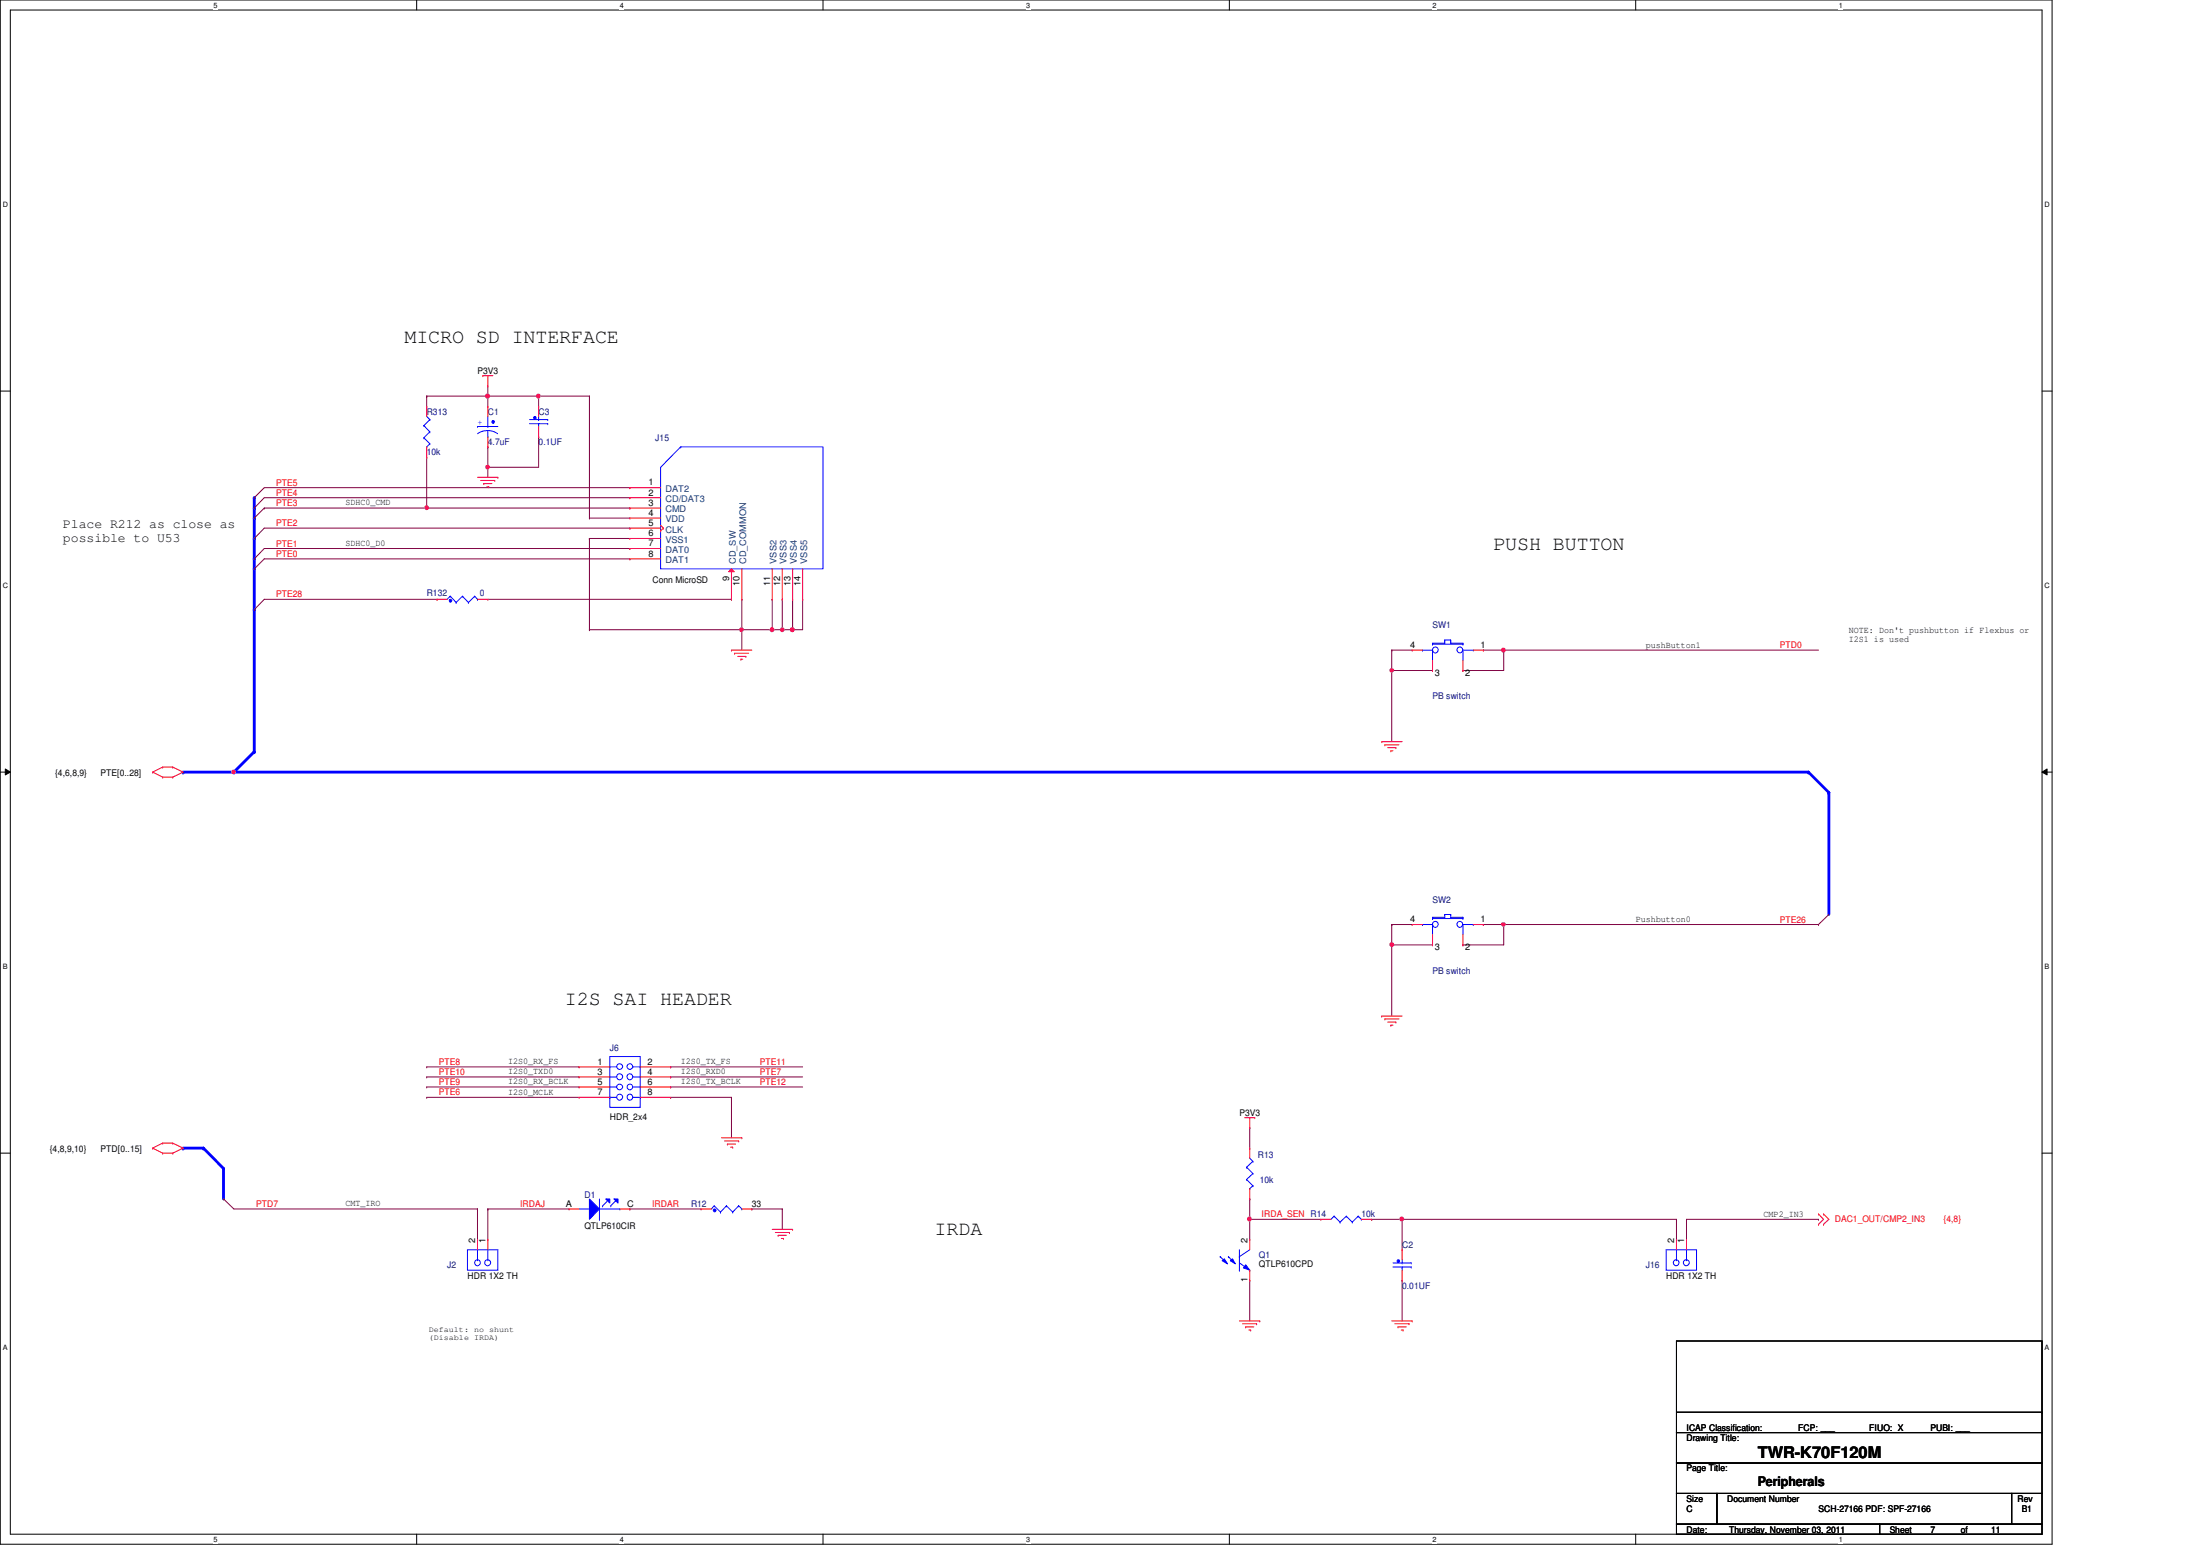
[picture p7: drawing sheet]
<svg xmlns="http://www.w3.org/2000/svg" width="297mm" height="210mm" viewBox="0 0 297 210" stroke-linecap="round" stroke-linejoin="round" font-family="sans-serif">
<path d="M0 0h277.1v208.4h-277.1zM1.4 1.4h274.3v205.7h-274.3z" fill="none" stroke="#000" stroke-width=".14"/>
<g fill="#fff">
<path d="M28.8 .1h.6v1.1h-.6z"/>
<path d="M28.8 207.2h.6v1.1h-.6z"/>
</g>
<path d="M56.3 0v1.4M56.3 207.1v1.3" fill="none" stroke="#000" stroke-width=".14"/>
<g fill="#fff">
<path d="M83.7 .1h.5v1.1h-.5z"/>
<path d="M83.7 207.2h.5v1.1h-.5z"/>
</g>
<path d="M111.1 0v1.4M111.1 207.1v1.3" fill="none" stroke="#000" stroke-width=".14"/>
<g fill="#fff">
<path d="M138.6 .1h.5v1.1h-.5z"/>
<path d="M138.6 207.2h.5v1.1h-.5z"/>
</g>
<path d="M166 0v1.4M166 207.1v1.3" fill="none" stroke="#000" stroke-width=".14"/>
<g fill="#fff">
<path d="M193.4 .1h.6v1.1h-.6z"/>
<path d="M193.4 207.2h.6v1.1h-.6z"/>
</g>
<path d="M220.8 0v1.4M220.8 207.1v1.3" fill="none" stroke="#000" stroke-width=".14"/>
<g fill="#fff">
<path d="M248.3 .1h.5v1.1h-.5z"/>
<path d="M248.3 207.2h.5v1.1h-.5z"/>
<path d="M.4 27.1h.7v1.1h-.7z"/>
<path d="M276.1 27.1h.7v1.1h-.7z"/>
<path d="M.4 78.5h.7v1.1h-.7z"/>
<path d="M276.1 78.5h.7v1.1h-.7z"/>
</g>
<path d="M0 52.8h1.4M275.7 52.8h1.4" fill="none" stroke="#000" stroke-width=".14"/>
<g fill="#fff">
<path d="M.4 129.9h.6v1.1h-.6z"/>
<path d="M276.1 129.9h.6v1.1h-.6z"/>
</g>
<path d="M0 104.2h1.4M.7 103.8l.7 .4-.7 .4zM275.7 104.2l.7-.4v.8zM275.7 104.2h1.4" fill="none" stroke="#000" stroke-width=".14"/>
<path d="M.7 103.8l.7 .4-.7 .4zM275.7 104.2l.7-.4v.8z" fill="#000"/>
<g fill="#fff">
<path d="M.4 181.4h.6v1.1h-.6z"/>
<path d="M276.1 181.4h.6v1.1h-.6z"/>
</g>
<path d="M0 155.7h1.4M275.7 155.7h1.4" fill="none" stroke="#000" stroke-width=".14"/>
<path d="M65.9 60.3h.1M65.9 63.1h.1M65.9 60.3v4.1M168.7 172.8h.1M168.7 172.8v5.5" fill="none" stroke="#800040" stroke-width=".14"/>
<circle cx="65.8" cy="63" r=".25" fill="#f0f"/>
<circle cx="65.8" cy="63" r=".25" fill="none" stroke="#f0f" stroke-width=".14"/>
<path d="M72.7 59h.1M72.7 59v4.1" fill="none" stroke="#800040" stroke-width=".14"/>
<path d="M34.3 75.4v1.4" fill="none" stroke="#00f" stroke-width=".38"/>
<circle cx="34.3" cy="75.4" r=".19" fill="#00f"/>
<path d="M24.7 155h2.8" fill="none" stroke="#00f" stroke-width=".38"/>
<circle cx="24.7" cy="155" r=".19" fill="#00f"/>
<path d="M34.3 101.5l-2.7 2.7" fill="none" stroke="#00f" stroke-width=".38"/>
<circle cx="34.3" cy="101.5" r=".19" fill="#00f"/>
<path d="M24.7 104.2h6.9" fill="none" stroke="#00f" stroke-width=".38"/>
<circle cx="24.7" cy="104.2" r=".19" fill="#00f"/>
<path d="M187.9 90.5h.1M187.9 90.5h5.5M203 87.8h.1M203 87.8h42.5" fill="none" stroke="#800040" stroke-width=".14"/>
<circle cx="203" cy="87.8" r=".26" fill="#f0f"/>
<circle cx="203" cy="87.8" r=".26" fill="none" stroke="#f0f" stroke-width=".14"/>
<path d="M27.5 155l2.7 2.7" fill="none" stroke="#00f" stroke-width=".38"/>
<circle cx="27.5" cy="155" r=".19" fill="#00f"/>
<path d="M200.3 87.8h.1M200.3 87.8h2.7" fill="none" stroke="#800040" stroke-width=".14"/>
<path d="M34.3 82.3v19.2" fill="none" stroke="#00f" stroke-width=".38"/>
<circle cx="34.3" cy="82.3" r=".19" fill="#00f"/>
<path d="M187.9 87.8h.1M187.9 87.8v2.7" fill="none" stroke="#800040" stroke-width=".14"/>
<path d="M30.2 157.7v4.1" fill="none" stroke="#00f" stroke-width=".38"/>
<circle cx="30.2" cy="157.7" r=".19" fill="#00f"/>
<path d="M203 87.8h.1M203 87.8v2.7M187.9 127.6h.1M187.9 124.8h.1M187.9 127.6h5.5M187.9 124.8v2.8M203 124.8h.1M203 124.8h42.5M189.3 164.6h.1M189.3 164.6v4.1" fill="none" stroke="#800040" stroke-width=".14"/>
<circle cx="203" cy="124.8" r=".25" fill="#f0f"/>
<circle cx="203" cy="124.8" r=".25" fill="none" stroke="#f0f" stroke-width=".14"/>
<g fill="none" stroke="#800040" stroke-width=".14">
<path d="M72.7 53.5h.1M72.7 53.5v1.4M65.9 63.1h.1M65.9 63.1h6.8M197.5 90.5h.1M197.5 90.5h5.5M187.9 127.6h.1M187.9 127.6v9.6M197.5 127.6h.1M200.3 124.8h.1M200.3 124.8h2.7M203 124.8h.1"/>
<path d="M203 124.8v2.8h-5.5"/>
</g>
<circle cx="187.9" cy="127.5" r=".26" fill="#f0f"/>
<circle cx="187.9" cy="127.5" r=".26" fill="none" stroke="#f0f" stroke-width=".14"/>
<path d="M187.9 90.5h.1M187.9 90.5v9.6M187.9 124.8h.1M187.9 124.8h2.8" fill="none" stroke="#800040" stroke-width=".14"/>
<circle cx="187.9" cy="90.5" r=".25" fill="#f0f"/>
<circle cx="187.9" cy="90.5" r=".25" fill="none" stroke="#f0f" stroke-width=".14"/>
<g fill="none" stroke="#800040" stroke-width=".14">
<path d="M168.7 152.2h.1M168.7 152.2v2.8M85 163.2h.1M85 163.2h9.7M101.5 163.2h.1M101.5 163.2h4.1M105.6 163.2h.1M105.6 163.2v2.7M168.7 161.8h.1M168.7 164.6h.1M168.7 161.8v5.5M185.2 164.6h.1"/>
<path d="M185.2 164.6h4.1"/>
</g>
<circle cx="168.7" cy="164.6" r=".26" fill="#f0f"/>
<circle cx="168.7" cy="164.6" r=".26" fill="none" stroke="#f0f" stroke-width=".14"/>
<path d="M187.9 87.8h.1M187.9 87.8h2.8M168.7 164.6h.1M168.7 164.6h9.6M189.3 172.8h.1M189.3 172.8v5.5M227.7 164.6h17.8M245.5 164.6h.1" fill="none" stroke="#800040" stroke-width=".14"/>
<path d="M34.3 72.7v2.7" fill="none" stroke="#00f" stroke-width=".38"/>
<circle cx="34.3" cy="72.7" r=".19" fill="#00f"/>
<path d="M246.9 107v16.4" fill="none" stroke="#00f" stroke-width=".38"/>
<circle cx="246.9" cy="107" r=".19" fill="#00f"/>
<path d="M244.2 104.2l2.7 2.8" fill="none" stroke="#00f" stroke-width=".38"/>
<circle cx="244.2" cy="104.2" r=".19" fill="#00f"/>
<path d="M31.6 104.2h212.6" fill="none" stroke="#00f" stroke-width=".38"/>
<circle cx="31.6" cy="104.2" r=".19" fill="#00f"/>
<circle cx="31.5" cy="104.2" r=".25" fill="#f0f"/>
<circle cx="31.5" cy="104.2" r=".25" fill="none" stroke="#f0f" stroke-width=".14"/>
<path d="M189.3 164.6h.1M189.3 164.6h37.1M226.4 164.6h.1M226.4 164.6v2.7" fill="none" stroke="#800040" stroke-width=".14"/>
<circle cx="189.3" cy="164.6" r=".26" fill="#f0f"/>
<circle cx="189.3" cy="164.6" r=".26" fill="none" stroke="#f0f" stroke-width=".14"/>
<g fill="none" stroke="#800040" stroke-width=".14">
<path d="M72.7 53.5h.1M72.7 53.5h6.9M79.6 53.5h.1M79.6 53.5v16.4M57.6 68.6h27.4M79.6 69.9h.1M79.6 72.7h.1M79.6 69.9h5.4M79.6 72.7h5.4M85 68.6h.1M100.2 85h.1M100.2 85v2.8"/>
<path d="M57.6 148.1h.1M57.6 146.7h.1M57.6 144h.1M57.6 145.4h.1M57.6 148.1h20.6M57.6 144h20.6M57.6 145.4h20.6M57.6 146.7h20.6M90.5 148.1h.1M90.5 144h.1M90.5 145.4h.1M90.5 146.7h.1"/>
<path d="M90.5 148.1h8.3M90.5 144h17.9M90.5 145.4h17.9M90.5 146.7h17.9M98.8 148.1h.1M98.8 148.1v5.5M227.7 164.6h.1M227.7 164.6v2.7"/>
</g>
<circle cx="100.1" cy="85" r=".26" fill="#f0f"/>
<circle cx="100.1" cy="85" r=".26" fill="none" stroke="#f0f" stroke-width=".14"/>
<path d="M35.7 68.6h.1M35.7 68.6h21.9" fill="none" stroke="#800040" stroke-width=".14"/>
<circle cx="57.6" cy="68.5" r=".26" fill="#f0f"/>
<circle cx="57.6" cy="68.5" r=".26" fill="none" stroke="#f0f" stroke-width=".14"/>
<path d="M57.6 53.5h.1M57.6 53.5v1.4M100.2 80.9h.1M100.2 80.9v4.1M104.3 80.9h.1M104.3 80.9v4.1" fill="none" stroke="#800040" stroke-width=".14"/>
<path d="M34.3 68.6v1.3" fill="none" stroke="#00f" stroke-width=".38"/>
<circle cx="34.3" cy="68.6" r=".19" fill="#00f"/>
<g fill="none" stroke="#800040" stroke-width=".14">
<path d="M57.6 61.7h.1M57.6 61.7v6.9M105.6 80.9h.1M105.6 80.9v4.1M107 80.9h.1M107 85h.1M107 80.9v4.1M108.4 80.9h.1M108.4 80.9v4.1h-1.4M31.6 163.2h32.9M64.5 163.2h.1M64.5 163.2v4.1"/>
<path d="M65.9 163.2h.1M65.9 163.2h10.9M65.9 163.2v4.1"/>
</g>
<circle cx="107" cy="85" r=".26" fill="#f0f"/>
<circle cx="107" cy="85" r=".26" fill="none" stroke="#f0f" stroke-width=".14"/>
<path d="M100.2 85h4.1M104.3 85h.1" fill="none" stroke="#800040" stroke-width=".14"/>
<path d="M104.1 84.8h.1l.2 .1v.3l-.2 .1-.1-.1z" fill-rule="evenodd" fill="#f0f"/>
<path d="M104.1 84.8h.1l.2 .1v.3l-.2 .1-.1-.1z" fill="none" stroke="#f0f" stroke-width=".14"/>
<path d="M105.6 85h.1M105.6 85h1.4" fill="none" stroke="#800040" stroke-width=".14"/>
<circle cx="107" cy="85" r=".26" fill="#f0f"/>
<circle cx="107" cy="85" r=".26" fill="none" stroke="#f0f" stroke-width=".14"/>
<circle cx="105.6" cy="85" r=".26" fill="#f0f"/>
<circle cx="105.6" cy="85" r=".26" fill="none" stroke="#f0f" stroke-width=".14"/>
<path d="M79.6 72.7h.1M79.6 72.7v12.3M79.6 85h.1M79.6 85h20.6" fill="none" stroke="#800040" stroke-width=".14"/>
<path d="M34.3 76.8v5.5" fill="none" stroke="#00f" stroke-width=".38"/>
<circle cx="34.3" cy="76.8" r=".19" fill="#00f"/>
<path d="M34.3 67.2v1.4" fill="none" stroke="#00f" stroke-width=".38"/>
<circle cx="34.3" cy="67.2" r=".19" fill="#00f"/>
<path d="M34.3 69.9v2.8" fill="none" stroke="#00f" stroke-width=".38"/>
<circle cx="34.3" cy="69.9" r=".19" fill="#00f"/>
<path d="M65.9 53.5h.1M65.9 52.1v2.8" fill="none" stroke="#800040" stroke-width=".14"/>
<circle cx="65.8" cy="53.5" r=".26" fill="#f0f"/>
<circle cx="65.8" cy="53.5" r=".26" fill="none" stroke="#f0f" stroke-width=".14"/>
<path d="M65.9 53.5h.1M65.9 53.5h6.8" fill="none" stroke="#800040" stroke-width=".14"/>
<circle cx="72.7" cy="53.5" r=".26" fill="#f0f"/>
<circle cx="72.7" cy="53.5" r=".26" fill="none" stroke="#f0f" stroke-width=".14"/>
<circle cx="65.8" cy="53.5" r=".26" fill="#f0f"/>
<circle cx="65.8" cy="53.5" r=".26" fill="none" stroke="#f0f" stroke-width=".14"/>
<g fill="none" stroke="#800040" stroke-width=".14">
<path d="M35.7 75.4h49.3M35.7 74h49.3M35.7 71.3h49.3M35.7 67.2h49.3M35.7 65.8h49.3M85 75.4h.1M85 74h.1M85 71.3h.1M85 67.2h.1M85 65.8h.1M35.7 80.9h23.3M59 80.9h.1"/>
<path d="M104.3 85h.1M104.3 85h1.3"/>
</g>
<path d="M104.1 84.8h.1l.2 .1v.3l-.2 .1-.1-.1z" fill-rule="evenodd" fill="#f0f"/>
<path d="M104.1 84.8h.1l.2 .1v.3l-.2 .1-.1-.1z" fill="none" stroke="#f0f" stroke-width=".14"/>
<g fill="none" stroke="#800040" stroke-width=".14">
<path d="M57.6 53.5h.1M57.6 53.5h8.3M34.3 67.2h.1M34.3 68.6h.1M34.3 69.9h.1M34.3 72.7h.1M34.3 76.8h.1M34.3 75.4h.1M35.7 65.8l-1.4 1.4M35.7 67.2l-1.4 1.4M35.7 68.6l-1.4 1.3M35.7 71.3l-1.4 1.4"/>
<path d="M35.7 75.4l-1.4 1.4M35.7 74l-1.4 1.4M34.3 82.3h.1M35.7 80.9l-1.4 1.4M65.9 80.9h32.9M98.8 80.9h.1M245.5 124.8h.1M246.9 123.4l-1.4 1.4M30.2 161.8h.1M30.2 161.8l1.4 1.4"/>
</g>
<g fill="none" stroke="#f00" stroke-width=".14">
<path d="M65.2 50.7h.1M65.2 50.7h1.3M65.9 52.1h.1M65.9 50.7v1.4M64.5 64.4h2.7M64.9 64.9h1.9M65.3 65.3h.1M65.3 65.3h1.1M65.7 65.7h.3M66 65.7h.1M66.8 64.9h.1M67.2 64.4h.1"/>
<path d="M98.8 87.8h.1M98.8 87.8h2.7M99.2 88.2h.1M99.2 88.2h1.9M99.6 88.6h1.1M100 89h.1M100 89h.3M100.7 88.6h.1M20.6 104.2h.1M20.6 104.2l1.4 .7M22 103.5h.1M22 104.9h.1"/>
<path d="M22 103.5l-1.4 .7M22 103.5h1.3M22 104.9h1.3M23.3 103.5h.1M23.3 104.9h.1M23.3 103.5l1.4 .7M24.7 104.2h.1M24.7 104.2l-1.4 .7M186.6 100.1h.1M186.6 100.1h2.7M187 100.5h.1M187 100.5h1.9"/>
<path d="M187.4 100.9h1.1M187.8 101.3h.1M187.8 101.3h.3M188.5 100.9h.1M186.6 137.2h.1M186.6 137.2h2.7M187 137.5h.1M187 137.5h1.9M187.4 138h1.1M187.8 138.4h.1M187.8 138.4h.3M188.5 138h.1"/>
<path d="M190.7 124.8h.1M190.7 124.8h1.4M193.4 127.6h.1M193.4 126.2v1.4M197.5 127.6h.1M197.5 126.2v1.4M198.9 124.8h1.4M200.3 124.8h.1M20.6 155h.1M20.6 155l1.4 .7M22 154.3h.1M22 155.7h.1"/>
<path d="M22 154.3l-1.4 .7M22 154.3h1.3M22 155.7h1.3M23.3 154.3h.1M23.3 155.7h.1M23.3 154.3l1.4 .7M24.7 155h.1M24.7 155l-1.4 .7M97.4 153.6h2.8M97.8 154h1.9M98.2 154.4h.1M98.2 154.4h1.1"/>
<path d="M98.6 154.9h.3M98.9 154.9h.1M99.7 154h.1M100.2 153.6h.1M168.1 150.9h1.3M168.7 152.2h.1M168.7 150.9v1.3M169.4 150.9h.1M104.3 165.9h2.7M104.7 166.4h1.9M105.1 166.8h.1M105.1 166.8h1.1"/>
<path d="M105.5 167.2h.3M105.8 167.2h.1M106.6 166.4h.1M107 165.9h.1M167.3 178.3h2.8M167.8 178.7h1.9M168.2 179.1h.1M168.2 179.1h1.1M168.6 179.5h.3M168.9 179.5h.1M169.7 178.7h.1M170.1 178.3h.1"/>
<path d="M187.9 178.3h2.8M188.3 178.7h1.9M188.8 179.1h.1M188.8 179.1h1.1M189.2 179.5h.2M189.4 179.5h.1M190.2 178.7h.1M190.7 178.3h.1M245.5 163.9h.1M245.5 165.3h.1M245.5 163.9l.7 .7-.7 .7M246.2 163.9h.1"/>
<path d="M246.2 165.3h.1M246.2 163.9l.7 .7-.7 .7"/>
</g>
<path d="M226.4 193.4h49.3v4.1h-49.3zM226.4 197.5h49.3v4.1h-49.3zM226.4 181h49.3v12.4h-49.3zM226.4 190.6h49.3M275.7 190.6h.1M226.4 201.6h5.4v4.1h-5.4zM226.4 205.7h27.4v1.4h-27.4zM231.8 201.6h39.8v4.1h-39.8zM253.8 205.7h21.9v1.4h-21.9zM271.6 201.6h4.1v4.1h-4.1z" fill="none" stroke="#000" stroke-width=".14"/>
<g fill="none" stroke="#00f" stroke-width=".14">
<path d="M192.1 124.8h.1M192.1 124.8h1.3v1.4M193.4 124h.1M193.4 123.8h.1M193.4 124h4.1M193.4 123.8v.2M193.4 123.8h1.7M195.1 123.8h.1M195.1 123.4h.1M195.1 123.4v.4M195.1 123.4h.8M195.9 123.4h.1"/>
<path d="M195.9 123.8h.1M195.9 123.8h1.6M195.9 123.4v.4M197.5 123.8h.1M197.5 124h.1M197.5 123.8v.2M198.9 124.8h.1M198.9 124.8h-1.4v1.4M188.1 171h2.4M188.1 170.5h2.4M189.3 171h.1M189.3 171v.4"/>
<path d="M190.5 171h.1M190.5 170.5h.1"/>
<circle cx="193.8" cy="124.8" r=".39"/>
<circle cx="197.1" cy="124.8" r=".39"/>
</g>
<path d="M188.7 170.1h.2v.3h-.1h-.1z" fill-rule="evenodd" fill="#00f"/>
<g fill="none" stroke="#00f" stroke-width=".14">
<path d="M91.9 60.3h19.2v16.5h-21.9v-13.7zM91.9 60.3h.1M63.1 168.7h4.1v2.7h-4.1zM64.5 170.1h.1M64.5 168.7v1.4M65.9 170.1h.1M65.9 168.7v1.4M188.7 170.1h.2v.3h-.1h-.1zM189.3 170.5h.1M189.3 170.1v.4"/>
<circle cx="64.5" cy="170.4" r=".39"/>
<circle cx="65.8" cy="170.4" r=".4"/>
</g>
<g fill="none" stroke="#f00" stroke-width=".14">
<path d="M85 65.8h.1M85 67.2h.1M85 68.6h.1M85 69.9h.1M85 71.3h.1M85 72.7h.1M85 74h.1M85 75.4h.1M85 65.8h4.2M85 67.2h4.2M85 68.6h4.2M85 69.9h4.2"/>
<path d="M85 71.3h4.2M85 72.7h4.2M85 74h4.2M85 75.4h4.2M89.2 71.7h.1M89.2 70.9l.4 .4M89.6 71.3h.1M89.6 71.3l-.4 .4M64.5 167.3h.1M64.5 167.3v1.4M65.9 167.3h.1M65.9 167.3v1.4"/>
<path d="M189.3 168.7h.1M189.3 172.8h.1M189.3 168.7v1.4M189.3 171.4v1.4"/>
</g>
<path d="M98.4 77.2l.4-.4 .3 .4z" fill="#f00"/>
<g fill="none" stroke="#f00" stroke-width=".14">
<path d="M98.4 77.2l.4-.4 .3 .4zM98.8 76.8v4.1M100.2 76.8v4.1M104.3 76.8v4.1M105.6 76.8v4.1M107 76.8v4.1M108.4 76.8v4.1M98.8 80.9h.1M100.2 80.9h.1M104.3 80.9h.1M105.6 80.9h.1M107 80.9h.1"/>
<path d="M108.4 80.9h.1M178.3 164.6h.1M178.3 164.6h1.4M183.8 164.6h1.4M185.2 164.6h.1M226.4 167.3h.1M226.4 167.3v1.4M227.7 167.3h.1M227.7 167.3v1.4"/>
</g>
<g fill="none" stroke="#00f" stroke-width=".14">
<path d="M71.5 57.2h2.5M71.5 56.6h2.5M72.7 57.2h.1M72.7 57.2v.4M74 57.2h.1M74 56.6h.1M180.1 164.2h.1M180.1 164.2l.8 .8M180.1 164.2l-.4 .4M180.9 165h.1M181.8 164.2h.1M181.8 164.2l-.9 .8"/>
<path d="M181.8 164.2l.8 .8M182.6 165h.1M183.4 164.2h.1M183.4 164.2l-.8 .8M183.4 164.2l.4 .4M183.8 164.6h.1M225 168.7h4.1v2.7h-4.1zM226.4 170.1h.1M226.4 168.7v1.4M227.7 170.1h.1M227.7 168.7v1.4"/>
<circle cx="226.3" cy="170.4" r=".39"/>
<circle cx="227.7" cy="170.4" r=".4"/>
</g>
<path d="M72.1 56.3h.2v.2l-.1 .1-.1-.1z" fill-rule="evenodd" fill="#00f"/>
<path d="M72.1 56.3h.2v.2l-.1 .1-.1-.1zM72.7 56.6h.1M72.7 56.2v.4M167.3 169.6h.1M167.3 171.4h.1M167.3 170.5l1.4 .9M167.3 168.7v2.7M168.7 171.4h.1M168.7 168.7l-1.4 .9" fill="none" stroke="#00f" stroke-width=".14"/>
<path d="M72.7 54.9h.1M72.7 59h.1M72.7 54.9v1.3M72.7 57.6v1.4" fill="none" stroke="#f00" stroke-width=".14"/>
<path d="M168.2 170.7l.5 .7-.8-.2z" fill="#00f"/>
<path d="M164.8 169.6h.1M164.8 169.6l.8 .9M165.9 169.6h.1M165.9 169.6l.8 .9M168.2 170.7l.5 .7-.8-.2z" fill="none" stroke="#00f" stroke-width=".14"/>
<path d="M165 170.2l.3-.3 .4 .7z" fill="#00f"/>
<path d="M165 170.2l.3-.3 .4 .7z" fill="none" stroke="#00f" stroke-width=".14"/>
<path d="M166.1 170.2l.3-.3 .4 .7z" fill="#00f"/>
<path d="M64.5 57.6h.1M64.5 57.6h2.7M65.9 59h.1M65.9 57.6h.1M65.9 58.1h-.1a2.24 2.24 0 0 0-1.3 .4M65.9 58.1a2.12 2.12 0 0 1 1.3 .4M65.9 56.2v1.4M65.9 58.1v.9M166.1 170.2l.3-.3 .4 .7z" fill="none" stroke="#00f" stroke-width=".14"/>
<path d="M168.7 172.8h.1M168.7 167.3h.1M168.7 167.3v1.4M168.7 171.4v1.4" fill="none" stroke="#f00" stroke-width=".14"/>
<path d="M66.5 56.8h.2v.3h-.1h-.1z" fill-rule="evenodd" fill="#00f"/>
<path d="M66.5 56.8h.2v.3h-.1h-.1z" fill="none" stroke="#00f" stroke-width=".14"/>
<path d="M65.9 54.9h.1M65.9 54.9v1.3M65.9 59v1.3M65.9 60.3h.1" fill="none" stroke="#f00" stroke-width=".14"/>
<path d="M79.6 161.8l1.3 1.4-1.3 1.4z" fill="#00f"/>
<path d="M79.6 161.8l1.3 1.4-1.3 1.4z" fill="none" stroke="#00f" stroke-width=".14"/>
<path d="M81.8 161.8h.5v.6z" fill="#00f"/>
<path d="M81.8 161.8h.5v.6z" fill="none" stroke="#00f" stroke-width=".14"/>
<path d="M82.9 161.8h.5v.6z" fill="#00f"/>
<g fill="none" stroke="#00f" stroke-width=".14">
<path d="M192.1 87.8h.1M192.1 87.8h1.3v1.4M193.4 87h.1M193.4 86.8h.1M193.4 87h4.1M193.4 86.8v.2M193.4 86.8h1.7M195.1 86.8h.1M195.1 86.4h.1M195.1 86.4v.4M195.1 86.4h.8M195.9 86.4h.1"/>
<path d="M195.9 86.8h.1M195.9 86.8h1.6M195.9 86.4v.4M197.5 86.8h.1M197.5 87h.1M197.5 86.8v.2M198.9 87.8h.1M198.9 87.8h-1.4v1.4M82.3 142.6h4.1v6.9h-4.1zM82.3 144h.1M82.3 145.4h.1M82.3 146.7h.1"/>
<path d="M82.3 148.1h.1M82.3 144h1M82.3 145.4h1M82.3 146.7h1M82.3 148.1h1M85.5 144h.9M85.5 145.4h.9M85.5 146.7h.9M85.5 148.1h.9M86.4 145.4h.1M86.4 144h.1M86.4 146.7h.1"/>
<path d="M86.4 148.1h.1M78.2 163.2h1.4M79.6 163.2h.1M80.9 164.6h.1M80.9 161.8v2.8M80.9 163.2h2.8M81.4 162.8h.1M82 162.1l-.6 .7M82.5 162.8h.1M82.9 161.8h.5v.6zM83.1 162.1l-.6 .7M83.7 163.2h.1"/>
<path d="M96.4 162.8h.1M96.4 162.8l-.3 .4M96.4 162.8l.9 .8M97.3 163.6h.1M98.1 162.8h.1M98.1 162.8l-.8 .8M98.1 162.8l.8 .8M98.9 163.6h.1M99.7 162.8h.1M99.7 162.8l-.8 .8M99.7 162.8l.5 .4M100.2 163.2h.1"/>
<circle cx="193.8" cy="87.7" r=".39"/>
<circle cx="197.1" cy="87.7" r=".39"/>
<circle cx="83.7" cy="145.3" r=".4"/>
<circle cx="83.7" cy="148.1" r=".4"/>
<circle cx="83.7" cy="144" r=".39"/>
<circle cx="83.7" cy="146.7" r=".39"/>
<circle cx="85" cy="148.1" r=".39"/>
<circle cx="85" cy="145.3" r=".39"/>
<circle cx="85" cy="144" r=".38"/>
<circle cx="85" cy="146.7" r=".38"/>
</g>
<g fill="none" stroke="#f00" stroke-width=".14">
<path d="M190.7 87.8h.1M190.7 87.8h1.4M193.4 90.5h.1M193.4 89.2v1.3M197.5 90.5h.1M197.5 89.2v1.3M198.9 87.8h1.4M200.3 87.8h.1M78.2 144h.1M78.2 145.4h.1M78.2 146.7h.1M78.2 148.1h.1"/>
<path d="M78.2 144h4.1M78.2 145.4h4.1M78.2 146.7h4.1M78.2 148.1h4.1M86.4 144h4.1M86.4 145.4h4.1M86.4 146.7h4.1M86.4 148.1h4.1M90.5 144h.1M90.5 145.4h.1M90.5 146.7h.1M90.5 148.1h.1"/>
<path d="M76.8 163.2h.1M76.8 163.2h1.4M83.7 163.2h1.3M85 163.2h.1"/>
</g>
<path d="M96.4 163.2h.2v.3l-.1 .1-.1-.1z" fill-rule="evenodd" fill="#00f"/>
<g fill="none" stroke="#00f" stroke-width=".14">
<path d="M57.2 57.4h.1M57.2 59.1h.1M57.2 59.1l.8 .8M57.2 57.4l.8 .9M57.6 56.2l.4 .4M58 59.9h.1M58 58.3h.1M58 56.6h.1M58 59.9l-.4 .4M58 56.6l-.8 .8M58 58.3l-.8 .8M57.6 60.3h.1"/>
<path d="M60.8 80.5h.1M60.8 80.5l-.4 .4M60.8 80.5l.8 .8M61.6 81.3h.1M62.4 80.5h.1M62.4 80.5l-.8 .8M62.4 80.5l.8 .8M63.2 81.3h.1M64.1 80.5h.1M64.1 80.5l-.9 .8M64.1 80.5l.4 .4M64.5 80.9h.1"/>
<path d="M96.4 163.2h.2v.3l-.1 .1-.1-.1z"/>
</g>
<path d="M57.6 54.9h.1M57.6 54.9v1.3M57.6 61.7h.1M57.6 60.3v1.4M94.7 163.2h.1M94.7 163.2h1.4M100.2 163.2h1.3M101.5 163.2h.1" fill="none" stroke="#f00" stroke-width=".14"/>
<path d="M60.7 81h.2v.2l-.1 .1-.1-.1z" fill-rule="evenodd" fill="#00f"/>
<g fill="none" stroke="#00f" stroke-width=".14">
<path d="M60.7 81h.2v.2l-.1 .1-.1-.1zM168.3 157.6h.1M168.3 159.2h.1M168.3 159.2l.9 .9M168.3 157.6l.9 .8M168.7 156.3l.5 .5M169.2 158.4h.1M169.2 156.8h.1M169.2 156.8l-.9 .8M169.2 158.4l-.9 .8M168.7 160.4h.1M169.2 160.1h.1"/>
<path d="M169.2 160.1l-.5 .3"/>
</g>
<path d="M59 80.9h.1M59 80.9h1.4M64.5 80.9h1.4M65.9 80.9h.1M168.7 155h.1M168.7 155v1.3M168.7 161.8h.1M168.7 160.4v1.4" fill="none" stroke="#f00" stroke-width=".14"/>
<circle cx="65.8" cy="63" r=".25" fill="#f0f"/>
<circle cx="65.8" cy="63" r=".25" fill="none" stroke="#f0f" stroke-width=".14"/>
<circle cx="203" cy="87.8" r=".26" fill="#f0f"/>
<circle cx="203" cy="87.8" r=".26" fill="none" stroke="#f0f" stroke-width=".14"/>
<circle cx="203" cy="124.8" r=".25" fill="#f0f"/>
<circle cx="203" cy="124.8" r=".25" fill="none" stroke="#f0f" stroke-width=".14"/>
<circle cx="187.9" cy="127.5" r=".26" fill="#f0f"/>
<circle cx="187.9" cy="127.5" r=".26" fill="none" stroke="#f0f" stroke-width=".14"/>
<circle cx="187.9" cy="90.5" r=".25" fill="#f0f"/>
<circle cx="187.9" cy="90.5" r=".25" fill="none" stroke="#f0f" stroke-width=".14"/>
<circle cx="168.7" cy="164.6" r=".26" fill="#f0f"/>
<circle cx="168.7" cy="164.6" r=".26" fill="none" stroke="#f0f" stroke-width=".14"/>
<circle cx="31.5" cy="104.2" r=".25" fill="#f0f"/>
<circle cx="31.5" cy="104.2" r=".25" fill="none" stroke="#f0f" stroke-width=".14"/>
<circle cx="189.3" cy="164.6" r=".26" fill="#f0f"/>
<circle cx="189.3" cy="164.6" r=".26" fill="none" stroke="#f0f" stroke-width=".14"/>
<circle cx="100.1" cy="85" r=".26" fill="#f0f"/>
<circle cx="100.1" cy="85" r=".26" fill="none" stroke="#f0f" stroke-width=".14"/>
<circle cx="57.6" cy="68.5" r=".26" fill="#f0f"/>
<circle cx="57.6" cy="68.5" r=".26" fill="none" stroke="#f0f" stroke-width=".14"/>
<circle cx="107" cy="85" r=".26" fill="#f0f"/>
<circle cx="107" cy="85" r=".26" fill="none" stroke="#f0f" stroke-width=".14"/>
<path d="M104.1 84.8h.1l.2 .1v.3l-.2 .1-.1-.1z" fill-rule="evenodd" fill="#f0f"/>
<path d="M104.1 84.8h.1l.2 .1v.3l-.2 .1-.1-.1z" fill="none" stroke="#f0f" stroke-width=".14"/>
<circle cx="107" cy="85" r=".26" fill="#f0f"/>
<circle cx="107" cy="85" r=".26" fill="none" stroke="#f0f" stroke-width=".14"/>
<circle cx="105.6" cy="85" r=".26" fill="#f0f"/>
<circle cx="105.6" cy="85" r=".26" fill="none" stroke="#f0f" stroke-width=".14"/>
<circle cx="65.8" cy="53.5" r=".26" fill="#f0f"/>
<circle cx="65.8" cy="53.5" r=".26" fill="none" stroke="#f0f" stroke-width=".14"/>
<circle cx="72.7" cy="53.5" r=".26" fill="#f0f"/>
<circle cx="72.7" cy="53.5" r=".26" fill="none" stroke="#f0f" stroke-width=".14"/>
<circle cx="65.8" cy="53.5" r=".26" fill="#f0f"/>
<circle cx="65.8" cy="53.5" r=".26" fill="none" stroke="#f0f" stroke-width=".14"/>
<path d="M104.1 84.8h.1l.2 .1v.3l-.2 .1-.1-.1z" fill-rule="evenodd" fill="#f0f"/>
<path d="M104.1 84.8h.1l.2 .1v.3l-.2 .1-.1-.1z" fill="none" stroke="#f0f" stroke-width=".14"/>
<g font-size="2.7">
<text x="54.6" y="46.3">MICRO SD INTERFACE</text>
<text x="201.6" y="74.3">PUSH BUTTON</text>
<text x="76.3" y="135.7">I2S SAI HEADER</text>
<text x="126.2" y="166.8">IRDA</text>
</g>
<text font-size="2.2" x="237.3" y="196.8">TWR-K70F120M</text>
<g font-size="1.8">
<text x="8.5" y="71.3">Place R212 as close as</text>
<text x="8.5" y="73.1">possible to U53</text>
<text x="237.3" y="200.5">Peripherals</text>
</g>
<g font-size="1.2">
<text x="64.5" y="50.5">P3V3</text>
<text x="87.5" y="65.5">1</text>
<text x="46.6" y="68.2">SDHC0_CMD</text>
<text x="87.5" y="66.9">2</text>
<text x="87.5" y="68.3">3</text>
<text x="87.5" y="69.6">4</text>
<text x="87.5" y="71">5</text>
<text x="46.6" y="73.7">SDHC0_D0</text>
<text x="87.5" y="72.4">6</text>
<text x="87.5" y="73.7">7</text>
<text x="87.5" y="75.1">8</text>
<text x="88.1" y="78.7">Conn MicroSD</text>
<text x="98.5" y="78.4" transform="rotate(-90 98.5 78.4)">9</text>
<text x="99.9" y="79.1" transform="rotate(-90 99.9 79.1)">10</text>
<text x="104" y="79.1" transform="rotate(-90 104 79.1)">11</text>
<text x="105.3" y="79.1" transform="rotate(-90 105.3 79.1)">12</text>
<text x="106.7" y="79.1" transform="rotate(-90 106.7 79.1)">13</text>
<text x="108.1" y="79.1" transform="rotate(-90 108.1 79.1)">14</text>
<text x="190.4" y="87.5">4</text>
<text x="199.9" y="87.5">1</text>
<text x="222.2" y="87.4">pushButton1</text>
<text x="249.6" y="85.5">NOTE: Don't pushbutton if Flexbus or</text>
<text x="249.6" y="86.7">I2S1 is used</text>
<text x="193.7" y="91.3">3</text>
<text x="197.8" y="91.3">2</text>
<text x="7.4" y="104.7">{4,6,8,9}</text>
<text x="13.6" y="104.7">PTE[0..28]</text>
<text x="190.4" y="124.5">4</text>
<text x="199.9" y="124.5">1</text>
<text x="220.8" y="124.5">Pushbutton0</text>
<text x="193.7" y="128.3">3</text>
<text x="197.8" y="128.3">2</text>
<text x="68.6" y="143.6">I2S0_RX_FS</text>
<text x="80.7" y="143.7">1</text>
<text x="87.4" y="143.7">2</text>
<text x="91.9" y="143.6">I2S0_TX_FS</text>
<text x="68.6" y="145">I2S0_TXD0</text>
<text x="68.6" y="146.4">I2S0_RX_BCLK</text>
<text x="68.6" y="147.7">I2S0_MCLK</text>
<text x="80.7" y="145.1">3</text>
<text x="80.7" y="146.4">5</text>
<text x="80.7" y="147.8">7</text>
<text x="87.4" y="145.1">4</text>
<text x="87.4" y="146.4">6</text>
<text x="87.4" y="147.8">8</text>
<text x="91.9" y="145">I2S0_RXD0</text>
<text x="91.9" y="146.4">I2S0_TX_BCLK</text>
<text x="6.7" y="155.4">{4,8,9,10}</text>
<text x="13.6" y="155.4">PTD[0..15]</text>
<text x="82.3" y="151.2">HDR_2x4</text>
<text x="167.3" y="150.6">P3V3</text>
<text x="46.6" y="162.9">CMT_IRO</text>
<text x="64.2" y="167.7" transform="rotate(-90 64.2 167.7)">2</text>
<text x="65.6" y="167.7" transform="rotate(-90 65.6 167.7)">1</text>
<text x="76.4" y="162.9">A</text>
<text x="78.9" y="165.9">QTLP610CIR</text>
<text x="84.7" y="162.9">C</text>
<text x="101.5" y="163">33</text>
<text x="168.4" y="167.7" transform="rotate(-90 168.4 167.7)">2</text>
<text x="226.1" y="167.7" transform="rotate(-90 226.1 167.7)">2</text>
<text x="227.4" y="167.7" transform="rotate(-90 227.4 167.7)">1</text>
<text x="238.1" y="164.2">CMP2_IN3</text>
<text x="63.1" y="172.6">HDR 1X2 TH</text>
<text x="168.4" y="173.1" transform="rotate(-90 168.4 173.1)">1</text>
<text x="170" y="171.1">QTLP610CPD</text>
<text x="225" y="172.6">HDR 1X2 TH</text>
<text x="227.7" y="194.5">Drawing Title:</text>
<text x="227.7" y="193.2">ICAP Classification:</text>
<text x="242.8" y="193.2">FCP: ___</text>
<text x="252.4" y="193.2">FIUO: X</text>
<text x="260.6" y="193.2">PUBI: ___</text>
<text x="227.7" y="202.7">Size</text>
<text x="227.7" y="198.6">Page Title:</text>
<text x="233.2" y="202.7">Document Number</text>
<text x="272.4" y="202.7">Rev</text>
<text x="227.7" y="206.9">Date:</text>
<text x="227.7" y="204.1">C</text>
<text x="233.5" y="206.9">Thursday, November 03, 2011</text>
<text x="245.5" y="204.1">SCH-27166 PDF: SPF-27166</text>
<text x="255.1" y="206.9">Sheet</text>
<text x="260.6" y="206.9">7</text>
<text x="264.7" y="206.9">of</text>
<text x="268.9" y="206.9">11</text>
<text x="273" y="204.1">B1</text>
</g>
<g font-size="1.2" fill="#000080">
<text x="57.6" y="56">R313</text>
<text x="65.9" y="56">C1</text>
<text x="72.7" y="56">C3</text>
<text x="88.5" y="59.6">J15</text>
<text x="57.6" y="61.5">10k</text>
<text x="65.9" y="60.1">4.7uF</text>
<text x="72.7" y="60.1">0.1UF</text>
<text x="57.6" y="80.4">R132</text>
<text x="64.8" y="80.4">0</text>
<text x="193.4" y="84.8">SW1</text>
<text x="193.4" y="94.4">PB switch</text>
<text x="193.4" y="121.8">SW2</text>
<text x="193.4" y="131.4">PB switch</text>
<text x="82.3" y="141.9">J6</text>
<text x="78.9" y="161.8">D1</text>
<text x="169.8" y="156.4">R13</text>
<text x="170.1" y="159.7">10k</text>
<text x="93.3" y="163">R12</text>
<text x="183.8" y="164.3">10k</text>
<text x="60.4" y="171.2">J2</text>
<text x="170" y="169.8">Q1</text>
<text x="189.3" y="168.4">C2</text>
<text x="189.3" y="173.9">0.01UF</text>
<text x="222.2" y="171.2">J16</text>
</g>
<text font-size="1.2" fill="#00f" x="64.5" y="57.4">+</text>
<g font-size="1.2" fill="#f00">
<text x="37.3" y="65.6">PTE5</text>
<text x="37.3" y="68.3">PTE3</text>
<text x="37.3" y="71">PTE2</text>
<text x="37.3" y="66.9">PTE4</text>
<text x="37.3" y="75.2">PTE0</text>
<text x="37.3" y="73.8">PTE1</text>
<text x="37.3" y="80.6">PTE28</text>
<text x="240.3" y="87.5">PTD0</text>
<text x="240.3" y="124.5">PTE26</text>
<text x="59.3" y="143.8">PTE8</text>
<text x="102.6" y="143.8">PTE11</text>
<text x="59.3" y="147.9">PTE6</text>
<text x="59.3" y="146.5">PTE9</text>
<text x="59.3" y="145.1">PTE10</text>
<text x="102.6" y="145.1">PTE7</text>
<text x="102.6" y="146.5">PTE12</text>
<text x="34.6" y="162.9">PTD7</text>
<text x="70.2" y="162.9">IRDAJ</text>
<text x="88" y="162.9">IRDAR</text>
<text x="170.3" y="164.3">IRDA_SEN R14</text>
<text x="247.7" y="164.9">DAC1_OUT/CMP2_IN3</text>
<text x="262.4" y="164.9">{4,8}</text>
</g>
<g font-size="1.2" fill="#004080">
<text x="89.9" y="66.4">DAT2</text>
<text x="89.9" y="67.8">CD/DAT3</text>
<text x="89.9" y="69.2">CMD</text>
<text x="89.9" y="70.5">VDD</text>
<text x="89.9" y="71.9">CLK</text>
<text x="89.9" y="73.3">VSS1</text>
<text x="89.9" y="74.6">DAT0</text>
<text x="89.9" y="76">DAT1</text>
<text x="99.4" y="76.1" transform="rotate(-90 99.4 76.1)">CD_SW</text>
<text x="100.7" y="76.1" transform="rotate(-90 100.7 76.1)">CD_COMMON</text>
<text x="104.9" y="76.1" transform="rotate(-90 104.9 76.1)">VSS2</text>
<text x="106.2" y="76.1" transform="rotate(-90 106.2 76.1)">VSS3</text>
<text x="107.6" y="76.1" transform="rotate(-90 107.6 76.1)">VSS4</text>
<text x="109" y="76.1" transform="rotate(-90 109 76.1)">VSS5</text>
</g>
<g font-size="1.1">
<text x="57.9" y="179.8">Default: no shunt</text>
<text x="57.9" y="180.8">(Disable IRDA)</text>
</g>
<g font-size="1">
<text x="28.8" y="1">5</text>
<text x="83.7" y="1">4</text>
<text x="138.6" y="1">3</text>
<text x="193.4" y="1">2</text>
<text x="248.3" y="1">1</text>
<text x=".4" y="27.9">D</text>
<text x="276.1" y="27.9">D</text>
<text x=".4" y="79.4">C</text>
<text x="276.1" y="79.4">C</text>
<text x=".4" y="130.8">B</text>
<text x="276.1" y="130.8">B</text>
<text x=".4" y="182.2">A</text>
<text x="276.1" y="182.2">A</text>
<text x="28.8" y="208.1">5</text>
<text x="83.7" y="208.1">4</text>
<text x="138.6" y="208.1">3</text>
<text x="193.4" y="208.1">2</text>
<text x="248.3" y="208.1">1</text>
</g>
</svg>
